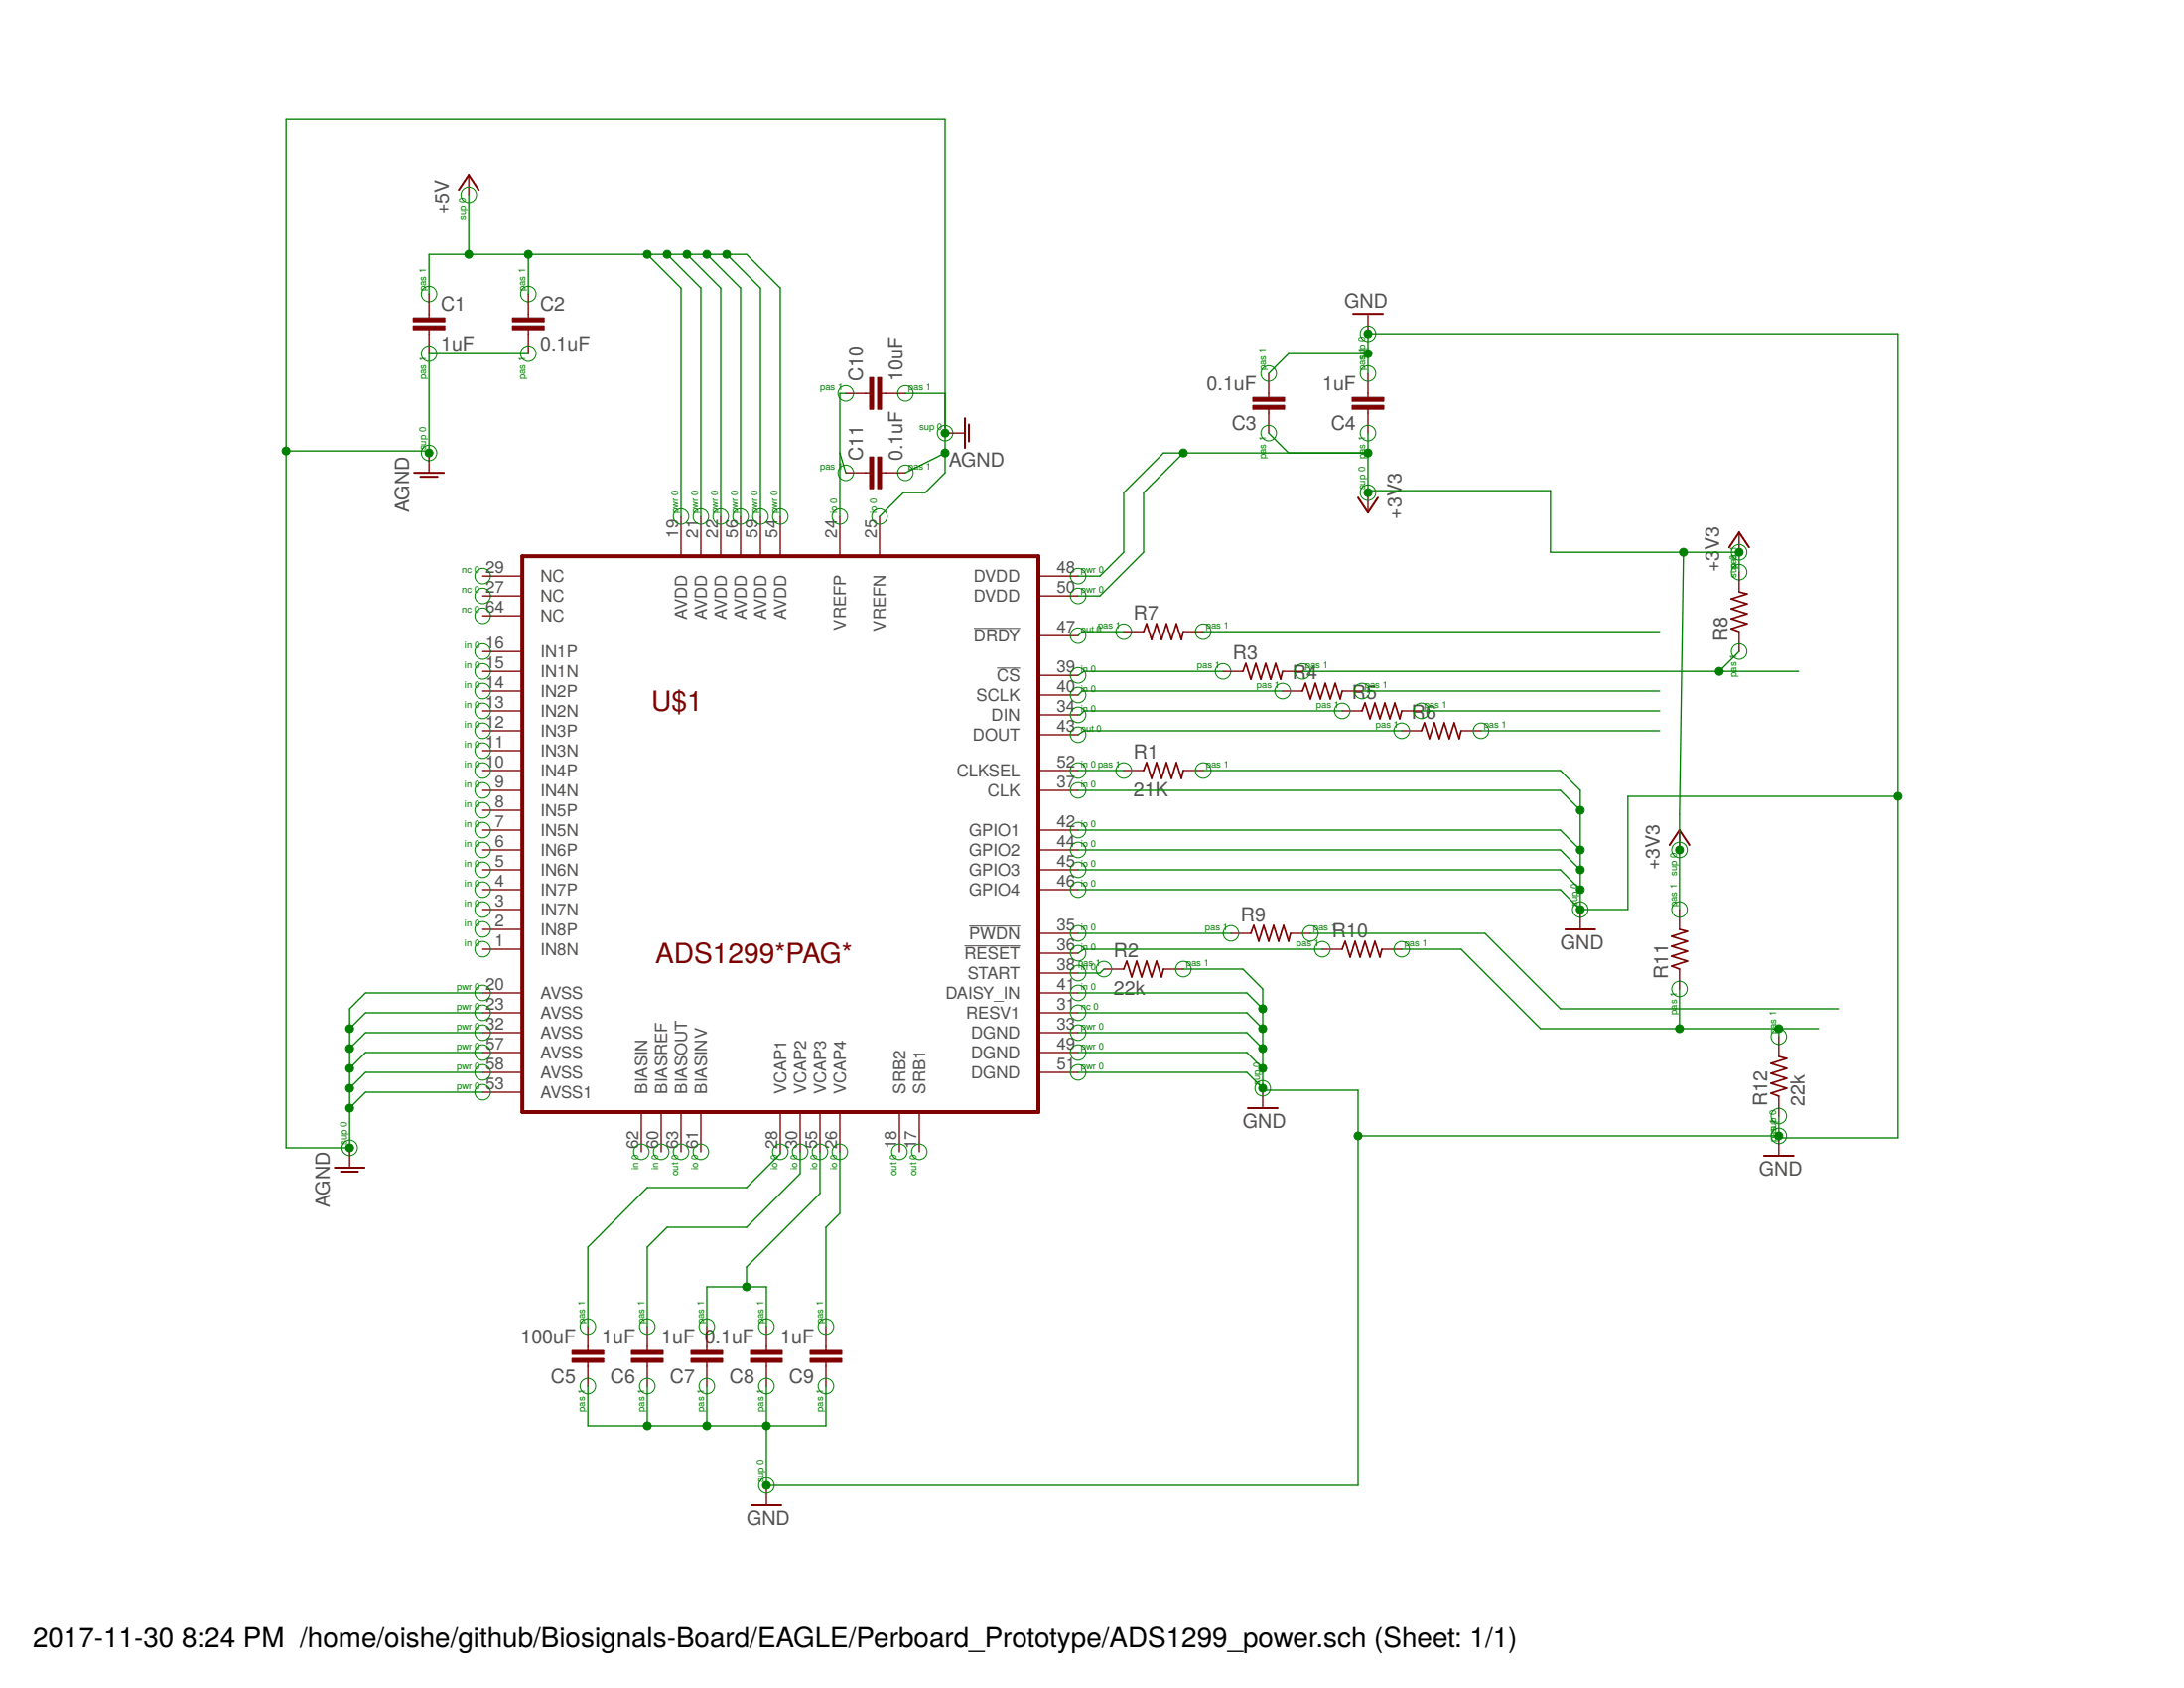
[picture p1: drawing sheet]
<svg xmlns="http://www.w3.org/2000/svg" width="279mm" height="216mm" viewBox="0 0 279 216" stroke-linecap="round" stroke-linejoin="round" font-family="sans-serif">
<path d="M124.6 80.4h5.9M127.6 85.4h2.9M124 118.4h6.5M123.4 121h7.1" fill="none" stroke="#505050" stroke-width=".13"/>
<path d="M66.8 71.1h66v71.1h-66z" fill="none" stroke="#800000" stroke-width=".51"/>
<g fill="none" stroke="#800000" stroke-width=".17">
<path d="M54.9 37.6v3.1M60 22.4v2.5M67.6 37.6v3.1M54.9 42.2v3M54.9 57.9v2.6M67.6 42.2v3M108.2 50.3h3.1M112.8 50.3h3M120.9 55.4h2.5M162.3 47.8v3M162.3 52.3v3.1M175 40.2v2.5"/>
<path d="M175 47.8v3M175 52.3v3.1M61.7 73.7h5.1M61.7 76.2h5.1M61.7 78.8h5.1M87.1 66.1v5M89.7 66.1v5M92.2 66.1v5M94.7 66.1v5M97.3 66.1v5M99.8 66.1v5M107.4 66.1v5"/>
<path d="M108.2 60.5h3.1M112.5 66.1v5M112.8 60.5h3M132.8 73.7h5.1M132.8 76.2h5.1M175 63v2.6M222.5 68.1v2.5M222.5 73.2v2.5M61.7 83.3h5.1M61.7 85.9h5.1M61.7 88.4h5.1M61.7 90.9h5.1"/>
<path d="M61.7 93.5h5.1M61.7 96h5.1M61.7 98.6h5.1M132.8 98.6h5.1M132.8 94h5.1M132.8 91.4h5.1M132.8 88.9h5.1M132.8 86.4h5.1M132.8 81.3h5.1M143.8 98.6h2.5M143.8 80.8h2.5M151.4 98.6h2.5"/>
<path d="M151.4 80.8h2.5M156.5 85.9h2.5M164.1 85.9h2.5M164.1 88.4h2.5M171.7 88.4h2.5M171.7 90.9h2.5M179.3 90.9h2.5M179.3 93.5h2.5M186.9 93.5h2.6M222.5 80.8v2.5M61.7 101.1h5.1M61.7 103.6h5.1"/>
<path d="M61.7 106.2h5.1M61.7 108.7h5.1M61.7 111.3h5.1M61.7 113.8h5.1M61.7 116.3h5.1M61.7 118.9h5.1M132.8 101.1h5.1M132.8 106.2h5.1M132.8 108.7h5.1M132.8 111.3h5.1M132.8 113.8h5.1M132.8 119.4h5.1"/>
<path d="M157.5 119.4h2.5M165.1 119.4h2.5M202.2 116.3v2.6M214.9 106.2v2.5M214.9 116.3v2.6M61.7 121.4h5.1M61.7 132.1h5.1M61.7 139.7h5.1M61.7 134.6h5.1M61.7 129.5h5.1M61.7 127h5.1M61.7 137.2h5.1"/>
<path d="M132.8 132.1h5.1M132.8 134.6h5.1M132.8 124.5h5.1M132.8 121.9h5.1M132.8 129.5h5.1M132.8 127h5.1M132.8 137.2h5.1M141.2 124h2.6M148.8 124h2.6M161.5 139.2v2.5M169.2 121.4h2.5M176.8 121.4h2.5"/>
<path d="M214.9 124v2.5M227.6 132.6v2.5M44.7 146.8v2.6M82 142.2v5.1M84.6 142.2v5.1M87.1 142.2v5.1M89.7 142.2v5.1M99.8 142.2v5.1M102.4 142.2v5.1M104.9 142.2v5.1M107.4 142.2v5.1M115.1 142.2v5.1"/>
<path d="M117.6 142.2v5.1M227.6 140.2v2.5M227.6 145.3v2.5M75.2 169.7v3M75.2 174.2v3.1M82.8 169.7v3M82.8 174.2v3.1M90.4 169.7v3M90.4 174.2v3.1M98 169.7v3M98 174.2v3.1M105.7 169.7v3"/>
<path d="M105.7 174.2v3.1M98 190v2.5"/>
</g>
<g fill="#800000" stroke="#800000" stroke-width=".13">
<path d="M52.9 40.7h4v.5h-4z"/>
<path d="M52.9 41.7h4v.5h-4z"/>
<path d="M65.6 40.7h4v.5h-4z"/>
<path d="M65.6 41.7h4v.5h-4z"/>
<path d="M160.3 51.8h4v.5h-4z"/>
<path d="M160.3 50.8h4v.5h-4z"/>
<path d="M173 51.8h4v.5h-4z"/>
<path d="M173 50.8h4v.5h-4z"/>
<path d="M73.2 173.7h4v.5h-4z"/>
<path d="M73.2 172.7h4v.5h-4z"/>
<path d="M80.8 173.7h4v.5h-4z"/>
<path d="M80.8 172.7h4v.5h-4z"/>
<path d="M88.4 173.7h4.1v.5h-4.1z"/>
<path d="M88.4 172.7h4.1v.5h-4.1z"/>
<path d="M96 173.7h4.1v.5h-4.1z"/>
<path d="M96 172.7h4.1v.5h-4.1z"/>
<path d="M103.6 173.7h4.1v.5h-4.1z"/>
<path d="M103.6 172.7h4.1v.5h-4.1z"/>
<path d="M111.3 48.3h.5v4h-.5z"/>
<path d="M112.3 48.3h.5v4h-.5z"/>
<path d="M111.3 58.4h.5v4.1h-.5z"/>
<path d="M112.3 58.4h.5v4.1h-.5z"/>
</g>
<g fill="none" stroke="#800000" stroke-width=".25">
<path d="M58.7 24.3l1.3-1.9 1.2 1.9M123.4 53.5v3.8M124 54.3v2.2M173.1 40.2h3.8M53 60.5h3.8M53.8 61h2.2M173.7 63.6l1.3 2 1.3-2M221.2 70l1.3-1.9 1.3 1.9M200.3 118.9h3.8M213.6 108.1l1.3-1.9 1.2 1.9M42.8 149.4h3.8M43.6 149.9h2.2"/>
<path d="M159.6 141.7h3.8M225.7 147.8h3.8M96.1 192.5h3.8"/>
</g>
<path d="M222.5 75.7l1 .3-2 .6 2 .6-2 .7 2 .6-2 .6 2 .7-2 .6 1 .4M146.3 98.6l.4-1.1 .6 2.1 .7-2.1 .6 2.1 .6-2.1 .7 2.1 .6-2.1 .6 2.1 .3-1M146.3 80.8l.4-1 .6 2 .7-2 .6 2 .6-2 .7 2 .6-2 .6 2 .3-1M159 85.9l.4-1 .6 2 .7-2 .6 2 .6-2 .7 2 .6-2 .6 2 .3-1M166.6 88.4l.4-1 .6 2 .7-2 .6 2 .6-2 .7 2 .6-2 .6 2 .3-1M174.2 90.9l.4-1 .7 2 .6-2 .6 2 .7-2 .6 2 .6-2 .7 2 .2-1M181.8 93.5l.4-1 .7 2 .6-2 .6 2 .7-2 .6 2 .6-2 .7 2 .2-1M160 119.4l.4-1 .6 2 .7-2 .6 2 .6-2 .7 2 .6-2 .6 2 .3-1M214.9 118.9l1 .2-2.1 .7 2.1 .6-2.1 .6 2.1 .7-2.1 .6 2.1 .6-2.1 .7 1.1 .4M143.8 124l.3-1.1 .7 2.1 .6-2.1 .6 2.1 .7-2.1 .6 2.1 .7-2.1 .6 2.1 .2-1M171.7 121.4l.4-1 .6 2 .7-2 .6 2 .6-2 .7 2 .6-2 .6 2 .3-1M227.6 135.1l1 .3-2.1 .6 2.1 .7-2.1 .6 2.1 .6-2.1 .7 2.1 .6-2.1 .6 1.1 .4" fill="none" stroke="#800000" stroke-width=".21"/>
<g fill="none" stroke="#008000" stroke-width=".13">
<circle cx="54.9" cy="37.6" r=".99"/>
<circle cx="60" cy="24.9" r=".99"/>
<circle cx="67.6" cy="37.6" r=".99"/>
<circle cx="54.9" cy="45.2" r=".99"/>
<circle cx="54.9" cy="57.9" r=".99"/>
<circle cx="67.6" cy="45.2" r=".99"/>
<circle cx="108.2" cy="50.3" r=".99"/>
<circle cx="115.8" cy="50.3" r=".99"/>
<circle cx="120.9" cy="55.4" r=".99"/>
<circle cx="162.3" cy="55.4" r=".99"/>
<circle cx="162.3" cy="47.8" r=".99"/>
<circle cx="175" cy="42.7" r=".99"/>
<circle cx="175" cy="55.4" r=".99"/>
<circle cx="175" cy="47.8" r=".99"/>
<circle cx="61.7" cy="73.7" r=".99"/>
<circle cx="61.7" cy="76.2" r=".99"/>
<circle cx="61.7" cy="78.8" r=".99"/>
<circle cx="87.1" cy="66.1" r=".99"/>
<circle cx="89.7" cy="66.1" r=".99"/>
<circle cx="92.2" cy="66.1" r=".99"/>
<circle cx="94.7" cy="66.1" r=".99"/>
<circle cx="97.3" cy="66.1" r=".99"/>
<circle cx="99.8" cy="66.1" r=".99"/>
<circle cx="107.4" cy="66.1" r=".99"/>
<circle cx="108.2" cy="60.5" r=".99"/>
<circle cx="112.5" cy="66.1" r=".99"/>
<circle cx="115.8" cy="60.5" r=".99"/>
<circle cx="137.9" cy="76.2" r=".99"/>
<circle cx="137.9" cy="73.7" r=".99"/>
<circle cx="175" cy="63" r=".99"/>
<circle cx="222.5" cy="70.6" r=".99"/>
<circle cx="222.5" cy="73.2" r=".99"/>
<circle cx="61.7" cy="90.9" r=".99"/>
<circle cx="61.7" cy="96" r=".99"/>
<circle cx="61.7" cy="98.6" r=".99"/>
<circle cx="61.7" cy="88.4" r=".99"/>
<circle cx="61.7" cy="93.5" r=".99"/>
<circle cx="61.7" cy="83.3" r=".99"/>
<circle cx="61.7" cy="85.9" r=".99"/>
<circle cx="137.9" cy="88.9" r=".99"/>
<circle cx="137.9" cy="94" r=".99"/>
<circle cx="137.9" cy="91.4" r=".99"/>
<circle cx="137.9" cy="98.6" r=".99"/>
<circle cx="137.9" cy="86.4" r=".99"/>
<circle cx="137.9" cy="81.3" r=".99"/>
<circle cx="143.8" cy="98.6" r=".99"/>
<circle cx="143.8" cy="80.8" r=".99"/>
<circle cx="153.9" cy="98.6" r=".99"/>
<circle cx="153.9" cy="80.8" r=".99"/>
<circle cx="156.5" cy="85.9" r=".99"/>
<circle cx="164.1" cy="88.4" r=".99"/>
<circle cx="166.6" cy="85.9" r=".99"/>
<circle cx="171.7" cy="90.9" r=".99"/>
<circle cx="174.2" cy="88.4" r=".99"/>
<circle cx="179.3" cy="93.5" r=".99"/>
<circle cx="181.8" cy="90.9" r=".99"/>
<circle cx="189.5" cy="93.5" r=".99"/>
<circle cx="222.5" cy="83.3" r=".99"/>
<circle cx="61.7" cy="108.7" r=".99"/>
<circle cx="61.7" cy="111.3" r=".99"/>
<circle cx="61.7" cy="118.9" r=".99"/>
<circle cx="61.7" cy="103.6" r=".99"/>
<circle cx="61.7" cy="106.2" r=".99"/>
<circle cx="61.7" cy="101.1" r=".99"/>
<circle cx="61.7" cy="113.8" r=".99"/>
<circle cx="61.7" cy="116.3" r=".99"/>
<circle cx="137.9" cy="119.4" r=".99"/>
<circle cx="137.9" cy="101.1" r=".99"/>
<circle cx="137.9" cy="111.3" r=".99"/>
<circle cx="137.9" cy="113.8" r=".99"/>
<circle cx="137.9" cy="106.2" r=".99"/>
<circle cx="137.9" cy="108.7" r=".99"/>
<circle cx="157.5" cy="119.4" r=".99"/>
<circle cx="167.6" cy="119.4" r=".99"/>
<circle cx="202.2" cy="116.3" r=".99"/>
<circle cx="214.9" cy="108.7" r=".99"/>
<circle cx="214.9" cy="116.3" r=".99"/>
<circle cx="61.7" cy="134.6" r=".99"/>
<circle cx="61.7" cy="121.4" r=".99"/>
<circle cx="61.7" cy="127" r=".99"/>
<circle cx="61.7" cy="132.1" r=".99"/>
<circle cx="61.7" cy="139.7" r=".99"/>
<circle cx="61.7" cy="137.2" r=".99"/>
<circle cx="61.7" cy="129.5" r=".99"/>
<circle cx="137.9" cy="132.1" r=".99"/>
<circle cx="137.9" cy="124.5" r=".99"/>
<circle cx="137.9" cy="121.9" r=".99"/>
<circle cx="137.9" cy="129.5" r=".99"/>
<circle cx="137.9" cy="127" r=".99"/>
<circle cx="137.9" cy="134.6" r=".99"/>
<circle cx="137.9" cy="137.2" r=".99"/>
<circle cx="141.2" cy="124" r=".99"/>
<circle cx="151.4" cy="124" r=".99"/>
<circle cx="161.5" cy="139.2" r=".99"/>
<circle cx="169.2" cy="121.4" r=".99"/>
<circle cx="179.3" cy="121.4" r=".99"/>
<circle cx="214.9" cy="126.5" r=".99"/>
<circle cx="227.6" cy="132.6" r=".99"/>
<circle cx="44.7" cy="146.8" r=".99"/>
<circle cx="82" cy="147.3" r=".99"/>
<circle cx="84.6" cy="147.3" r=".99"/>
<circle cx="87.1" cy="147.3" r=".99"/>
<circle cx="89.7" cy="147.3" r=".99"/>
<circle cx="99.8" cy="147.3" r=".99"/>
<circle cx="102.4" cy="147.3" r=".99"/>
<circle cx="104.9" cy="147.3" r=".99"/>
<circle cx="107.4" cy="147.3" r=".99"/>
<circle cx="115.1" cy="147.3" r=".99"/>
<circle cx="117.6" cy="147.3" r=".99"/>
<circle cx="227.6" cy="145.3" r=".99"/>
<circle cx="227.6" cy="142.7" r=".99"/>
<circle cx="75.2" cy="169.7" r=".99"/>
<circle cx="75.2" cy="177.3" r=".99"/>
<circle cx="82.8" cy="169.7" r=".99"/>
<circle cx="82.8" cy="177.3" r=".99"/>
<circle cx="90.4" cy="169.7" r=".99"/>
<circle cx="90.4" cy="177.3" r=".99"/>
<circle cx="98" cy="169.7" r=".99"/>
<circle cx="98" cy="177.3" r=".99"/>
<circle cx="105.7" cy="169.7" r=".99"/>
<circle cx="105.7" cy="177.3" r=".99"/>
<circle cx="98" cy="190" r=".99"/>
</g>
<g fill="none" stroke="#008000" stroke-width=".17">
<path d="M54.9 37.6v-5.1h40.6l4.3 4.4v29.2M60 24.9v7.6M67.6 32.5v5.1M82.8 32.5l4.3 4.4v29.2M85.3 32.5l4.4 4.4v29.2M87.9 32.5l4.3 4.4v29.2M90.4 32.5l4.3 4.4v29.2M93 32.5l4.3 4.4v29.2M36.6 57.7h18.3M67.6 45.2h-12.7v12.7M107.4 57.9l.8 2.6M108.2 50.3h-.8v15.8"/>
<path d="M115.8 50.3h5.1M120.9 57.9l-5.1 2.6M151.4 57.9l-5.1 5.1v7.6l-5.6 5.6h-2.8M162.3 55.4l2.5 2.5M175 45.2h-10.2l-2.5 2.6M175 47.8v-5.1h67.8v102.8h-15.2v-2.8M175 55.4v7.6M175 57.9h-26.2l-5 5.1v7.6l-3.1 3.1h-2.8M112.5 66.1l3.1-3.1h2.8l2.5-2.5v-45.2h-84.3v131.5h8.1v-17.8l2.1-2h14.9M175 62.8h23.4v7.8h24.1v2.6M215.4 70.6l-.5 33.5v12.2M137.9 98.6h5.9"/>
<path d="M143.8 80.8h-5.4l-.5 .5M153.9 98.6h45.7l2.6 2.5v15.2M153.9 80.8h58.4M156.5 85.9h-17.8l-.8 .5M164.1 88.4h-25.7l-.5 .5M166.6 85.9h63.5M171.7 90.9h-33l-.5 .5h-.3M174.2 88.4h38.1M179.3 93.5h-40.6l-.8 .5M181.8 90.9h30.5M189.5 93.5h22.8M222.5 83.3l-2.6 2.6"/>
<path d="M137.9 101.1h61.7l2.6 2.5M137.9 106.2h61.7l2.6 2.5M137.9 113.8h61.7l2.6 2.5M137.9 111.3h61.7l2.6 2.5M137.9 108.7h61.7l2.6 2.6M137.9 119.4h19.6M167.6 119.4h22.4l9.6 9.6h35.6M242.8 101.9h-34.5v14.4h-6.1M61.7 129.5h-14.9l-2.1 2.1M61.7 132.1h-14.9l-2.1 2M61.7 134.6h-14.9l-2.1 2.1M61.7 137.2h-14.9l-2.1 2"/>
<path d="M61.7 139.7h-14.9l-2.1 2M137.9 127h21.6l2 2M137.9 129.5h21.6l2 2.1M137.9 132.1h21.6l2 2M137.9 134.6h21.6l2 2.1M137.9 137.2h21.6l2 2M141.2 124l-.5 .5h-2.8M151.4 124h7.6l2.5 2.5v12.9h12.2v50.6h-75.7v-12.7M169.2 121.4h-30.5l-.8 .5M179.3 121.4h7.6l10.2 10.2h35.5M214.9 126.5v5.1M227.6 131.6v1"/>
<path d="M99.8 147.3v.3l-4.3 4.3h-12.7l-7.6 7.6v10.2M102.4 147.3v2.8l-6.9 6.9h-10.2l-2.5 2.5v10.2M104.9 147.3v5.4l-9.4 9.4v2.5M107.4 147.3v7.9l-1.7 1.8v12.7M173.7 145.3h53.9M75.2 177.3v5.1h30.5v-5.1M82.8 177.3v5.1M90.4 169.7v-5.1h7.6v5.1M90.4 177.3v5.1"/>
</g>
<g fill="#008000" stroke="#008000" stroke-width=".13">
<circle cx="120.9" cy="55.4" r=".51"/>
<circle cx="120.9" cy="57.9" r=".51"/>
<circle cx="44.7" cy="131.6" r=".51"/>
<circle cx="44.7" cy="134.1" r=".51"/>
<circle cx="44.7" cy="136.7" r=".51"/>
<circle cx="44.7" cy="139.2" r=".51"/>
<circle cx="44.7" cy="141.7" r=".51"/>
<circle cx="44.7" cy="146.8" r=".51"/>
<circle cx="54.9" cy="57.9" r=".51"/>
<circle cx="36.6" cy="57.7" r=".51"/>
<circle cx="60" cy="32.5" r=".51"/>
<circle cx="67.6" cy="32.5" r=".51"/>
<circle cx="93" cy="32.5" r=".51"/>
<circle cx="90.4" cy="32.5" r=".51"/>
<circle cx="87.9" cy="32.5" r=".51"/>
<circle cx="85.3" cy="32.5" r=".51"/>
<circle cx="82.8" cy="32.5" r=".51"/>
<circle cx="222.5" cy="70.6" r=".51"/>
<circle cx="175" cy="57.9" r=".51"/>
<circle cx="151.4" cy="57.9" r=".51"/>
<circle cx="175" cy="63" r=".51"/>
<circle cx="214.9" cy="108.7" r=".51"/>
<circle cx="215.4" cy="70.6" r=".51"/>
<circle cx="175" cy="45.2" r=".51"/>
<circle cx="202.2" cy="103.6" r=".51"/>
<circle cx="202.2" cy="108.7" r=".51"/>
<circle cx="202.2" cy="116.3" r=".51"/>
<circle cx="202.2" cy="113.8" r=".51"/>
<circle cx="202.2" cy="111.3" r=".51"/>
<circle cx="227.6" cy="145.3" r=".51"/>
<circle cx="242.8" cy="101.9" r=".51"/>
<circle cx="98" cy="182.4" r=".51"/>
<circle cx="90.4" cy="182.4" r=".51"/>
<circle cx="82.8" cy="182.4" r=".51"/>
<circle cx="98" cy="190" r=".51"/>
<circle cx="161.5" cy="136.7" r=".51"/>
<circle cx="161.5" cy="139.2" r=".51"/>
<circle cx="161.5" cy="134.1" r=".51"/>
<circle cx="161.5" cy="131.6" r=".51"/>
<circle cx="161.5" cy="129" r=".51"/>
<circle cx="173.7" cy="145.3" r=".51"/>
<circle cx="175" cy="42.7" r=".51"/>
<circle cx="95.5" cy="164.6" r=".51"/>
<circle cx="219.9" cy="85.9" r=".51"/>
<circle cx="214.9" cy="131.6" r=".51"/>
<circle cx="227.6" cy="131.6" r=".51"/>
</g>
<g font-size="3.6" fill="#800000">
<text x="83.3" y="90.9">U$1</text>
<text x="83.8" y="123.2">ADS1299*PAG*</text>
</g>
<g font-size="3.5">
<text x="4.2" y="210.7">2017-11-30</text>
<text x="23.2" y="210.7">8:24 PM /home/oishe/github/Biosignals-Board/EAGLE/Perboard_Prototype/ADS1299_power.sch (Sheet: 1/1)</text>
</g>
<g font-size="2.5" fill="#505050">
<text x="57.4" y="27.5" transform="rotate(-90 57.4 27.5)">+5V</text>
<text x="56.4" y="39.8">C1</text>
<text x="69.1" y="39.8">C2</text>
<text x="172" y="39.4">GND</text>
<text x="56.4" y="44.8">1uF</text>
<text x="69.1" y="44.8">0.1uF</text>
<text x="110.4" y="48.8" transform="rotate(-90 110.4 48.8)">C10</text>
<text x="115.4" y="48.8" transform="rotate(-90 115.4 48.8)">10uF</text>
<text x="154.4" y="49.9">0.1uF</text>
<text x="169.2" y="49.9">1uF</text>
<text x="110.4" y="58.9" transform="rotate(-90 110.4 58.9)">C11</text>
<text x="115.4" y="58.9" transform="rotate(-90 115.4 58.9)">0.1uF</text>
<text x="121.4" y="59.7">AGND</text>
<text x="157.6" y="55">C3</text>
<text x="170.3" y="55">C4</text>
<text x="52.3" y="65.5" transform="rotate(-90 52.3 65.5)">AGND</text>
<text x="179.3" y="66.4" transform="rotate(-90 179.3 66.4)">+3V3</text>
<text x="219.9" y="70.3" transform="rotate(-90 219.9 70.3)">V3</text>
<text x="219.9" y="73.2" transform="rotate(-90 219.9 73.2)">+3</text>
<text x="145" y="79.3">R7</text>
<text x="221" y="82.1" transform="rotate(-90 221 82.1)">R8</text>
<text x="157.7" y="84.4">R3</text>
<text x="165.3" y="86.9">R4</text>
<text x="173" y="89.4">R5</text>
<text x="180.6" y="92">R6</text>
<text x="145" y="101.9">21K</text>
<text x="145" y="97.1">R1</text>
<text x="212.3" y="111.3" transform="rotate(-90 212.3 111.3)">+3V3</text>
<text x="158.7" y="117.9">R9</text>
<text x="170.4" y="119.9">R10</text>
<text x="142.5" y="122.5">R2</text>
<text x="199.6" y="121.4">GND</text>
<text x="213.4" y="125.2" transform="rotate(-90 213.4 125.2)">R11</text>
<text x="142.5" y="127.3">22k</text>
<text x="226.1" y="141.5" transform="rotate(-90 226.1 141.5)">R12</text>
<text x="230.9" y="141.5" transform="rotate(-90 230.9 141.5)">22k</text>
<text x="159" y="144.3">GND</text>
<text x="42.2" y="154.4" transform="rotate(-90 42.2 154.4)">AGND</text>
<text x="225" y="150.4">GND</text>
<text x="66.6" y="171.8">100uF</text>
<text x="77" y="171.8">1uF</text>
<text x="84.6" y="171.8">1uF 0.1uF</text>
<text x="99.8" y="171.8">1uF</text>
<text x="70.5" y="176.9">C5</text>
<text x="78.1" y="176.9">C6</text>
<text x="85.7" y="176.9">C7</text>
<text x="93.3" y="176.9">C8</text>
<text x="100.9" y="176.9">C9</text>
<text x="95.5" y="195.1">GND</text>
</g>
<g font-size="2.1" fill="#505050">
<text x="86.8" y="68.8" transform="rotate(-90 86.8 68.8)">19</text>
<text x="89.3" y="68.8" transform="rotate(-90 89.3 68.8)">21</text>
<text x="91.9" y="68.8" transform="rotate(-90 91.9 68.8)">22</text>
<text x="94.4" y="68.8" transform="rotate(-90 94.4 68.8)">56</text>
<text x="96.9" y="68.8" transform="rotate(-90 96.9 68.8)">59</text>
<text x="99.5" y="68.8" transform="rotate(-90 99.5 68.8)">54</text>
<text x="107.1" y="68.8" transform="rotate(-90 107.1 68.8)">24</text>
<text x="112.2" y="68.8" transform="rotate(-90 112.2 68.8)">25</text>
<text x="62.1" y="73.3">29</text>
<text x="62.1" y="75.9">27</text>
<text x="69.2" y="74.4">NC</text>
<text x="69.2" y="77">NC</text>
<text x="124.6" y="74.4">DVDD</text>
<text x="124.6" y="77">DVDD</text>
<text x="135.2" y="73.3">48</text>
<text x="135.2" y="75.9">50</text>
<text x="62.1" y="83">16</text>
<text x="62.1" y="78.4">64</text>
<text x="69.2" y="79.5">NC</text>
<text x="87.9" y="79.2" transform="rotate(-90 87.9 79.2)">AVDD</text>
<text x="90.4" y="79.2" transform="rotate(-90 90.4 79.2)">AVDD</text>
<text x="93" y="79.2" transform="rotate(-90 93 79.2)">AVDD</text>
<text x="95.5" y="79.2" transform="rotate(-90 95.5 79.2)">AVDD</text>
<text x="98.1" y="79.2" transform="rotate(-90 98.1 79.2)">AVDD</text>
<text x="100.6" y="79.2" transform="rotate(-90 100.6 79.2)">AVDD</text>
<text x="108.2" y="80.6" transform="rotate(-90 108.2 80.6)">VREFP</text>
<text x="113.3" y="80.7" transform="rotate(-90 113.3 80.7)">VREFN</text>
<text x="124.6" y="82.1">DRDY</text>
<text x="135.2" y="80.9">47</text>
<text x="62.1" y="85.5">15</text>
<text x="62.1" y="88">14</text>
<text x="69.2" y="84.1">IN1P</text>
<text x="69.2" y="86.6">IN1N</text>
<text x="69.2" y="89.2">IN2P</text>
<text x="124.9" y="89.7">SCLK</text>
<text x="127.5" y="87.1">CS</text>
<text x="135.2" y="88.6">40</text>
<text x="135.2" y="86">39</text>
<text x="62.1" y="90.6">13</text>
<text x="62.1" y="93.1">12</text>
<text x="62.1" y="95.7">11</text>
<text x="69.2" y="91.7">IN2N</text>
<text x="69.2" y="94.2">IN3P</text>
<text x="124.5" y="94.8">DOUT</text>
<text x="126.8" y="92.2">DIN</text>
<text x="135.2" y="93.6">43</text>
<text x="135.2" y="91.1">34</text>
<text x="62.1" y="98.2">10</text>
<text x="63.3" y="100.7">9</text>
<text x="69.2" y="96.8">IN3N</text>
<text x="69.2" y="99.3">IN4P</text>
<text x="69.2" y="101.9">IN4N</text>
<text x="122.4" y="99.3">CLKSEL</text>
<text x="126.4" y="101.9">CLK</text>
<text x="135.2" y="100.7">37</text>
<text x="135.2" y="98.2">52</text>
<text x="63.3" y="103.3">8</text>
<text x="63.3" y="105.8">7</text>
<text x="69.2" y="104.4">IN5P</text>
<text x="69.2" y="106.9">IN5N</text>
<text x="124" y="106.9">GPIO1</text>
<text x="135.2" y="105.8">42</text>
<text x="63.3" y="108.4">6</text>
<text x="63.3" y="110.9">5</text>
<text x="63.3" y="113.4">4</text>
<text x="69.2" y="109.5">IN6P</text>
<text x="69.2" y="112">IN6N</text>
<text x="124" y="109.5">GPIO2</text>
<text x="124" y="112">GPIO3</text>
<text x="135.2" y="108.4">44</text>
<text x="135.2" y="110.9">45</text>
<text x="135.2" y="113.4">46</text>
<text x="63.3" y="116">3</text>
<text x="63.3" y="118.5">2</text>
<text x="69.2" y="114.6">IN7P</text>
<text x="69.2" y="117.1">IN7N</text>
<text x="69.2" y="119.6">IN8P</text>
<text x="124" y="114.6">GPIO4</text>
<text x="135.2" y="119">35</text>
<text x="63.3" y="121.1">1</text>
<text x="69.2" y="122.2">IN8N</text>
<text x="123.4" y="122.7">RESET</text>
<text x="123.8" y="125.2">START</text>
<text x="124" y="120.1">PWDN</text>
<text x="135.2" y="124.1">38</text>
<text x="135.2" y="121.6">36</text>
<text x="62.1" y="131.7">32</text>
<text x="62.1" y="129.2">23</text>
<text x="62.1" y="126.6">20</text>
<text x="69.2" y="130.3">AVSS</text>
<text x="69.2" y="127.8">AVSS</text>
<text x="121" y="127.8">DAISY_IN</text>
<text x="123.6" y="130.3">RESV1</text>
<text x="135.2" y="129.2">31</text>
<text x="135.2" y="126.6">41</text>
<text x="135.2" y="131.7">33</text>
<text x="62.1" y="134.3">57</text>
<text x="62.1" y="136.8">58</text>
<text x="69.2" y="132.8">AVSS</text>
<text x="69.2" y="135.4">AVSS</text>
<text x="69.2" y="137.9">AVSS</text>
<text x="124.2" y="135.4">DGND</text>
<text x="124.2" y="132.8">DGND</text>
<text x="124.2" y="137.9">DGND</text>
<text x="135.2" y="134.3">49</text>
<text x="135.2" y="136.8">51</text>
<text x="62.1" y="139.3">53</text>
<text x="69.2" y="140.5">AVSS1</text>
<text x="82.8" y="139.9" transform="rotate(-90 82.8 139.9)">BIASIN</text>
<text x="85.4" y="139.9" transform="rotate(-90 85.4 139.9)">BIASREF</text>
<text x="87.9" y="139.9" transform="rotate(-90 87.9 139.9)">BIASOUT</text>
<text x="90.4" y="139.9" transform="rotate(-90 90.4 139.9)">BIASINV</text>
<text x="100.6" y="139.9" transform="rotate(-90 100.6 139.9)">VCAP1</text>
<text x="103.1" y="139.9" transform="rotate(-90 103.1 139.9)">VCAP2</text>
<text x="105.7" y="139.9" transform="rotate(-90 105.7 139.9)">VCAP3</text>
<text x="108.2" y="139.9" transform="rotate(-90 108.2 139.9)">VCAP4</text>
<text x="115.8" y="139.9" transform="rotate(-90 115.8 139.9)">SRB2</text>
<text x="118.4" y="139.9" transform="rotate(-90 118.4 139.9)">SRB1</text>
<text x="81.7" y="146.9" transform="rotate(-90 81.7 146.9)">62</text>
<text x="84.2" y="146.9" transform="rotate(-90 84.2 146.9)">60</text>
<text x="86.8" y="146.9" transform="rotate(-90 86.8 146.9)">63</text>
<text x="89.3" y="146.9" transform="rotate(-90 89.3 146.9)">61</text>
<text x="99.5" y="146.9" transform="rotate(-90 99.5 146.9)">28</text>
<text x="102" y="146.9" transform="rotate(-90 102 146.9)">30</text>
<text x="104.6" y="146.9" transform="rotate(-90 104.6 146.9)">55</text>
<text x="107.1" y="146.9" transform="rotate(-90 107.1 146.9)">26</text>
<text x="114.7" y="146.9" transform="rotate(-90 114.7 146.9)">18</text>
<text x="117.2" y="146.9" transform="rotate(-90 117.2 146.9)">17</text>
</g>
<g font-size="1.2" fill="#008000">
<text x="59.6" y="28.2" transform="rotate(-90 59.6 28.2)">sup 0</text>
<text x="54.5" y="37.3" transform="rotate(-90 54.5 37.3)">pas 1</text>
<text x="67.2" y="37.3" transform="rotate(-90 67.2 37.3)">pas 1</text>
<text x="161.9" y="47.4" transform="rotate(-90 161.9 47.4)">pas 1</text>
<text x="174.6" y="47.4" transform="rotate(-90 174.6 47.4)">passu1p 0</text>
<text x="54.5" y="48.5" transform="rotate(-90 54.5 48.5)">pas 1</text>
<text x="67.2" y="48.5" transform="rotate(-90 67.2 48.5)">pas 1</text>
<text x="104.9" y="50">pas 1</text>
<text x="116.2" y="50">pas 1</text>
<text x="54.5" y="57.6" transform="rotate(-90 54.5 57.6)">sup 0</text>
<text x="117.6" y="55">sup 0</text>
<text x="161.9" y="58.7" transform="rotate(-90 161.9 58.7)">pas 1</text>
<text x="174.6" y="58.7" transform="rotate(-90 174.6 58.7)">pas 1</text>
<text x="86.8" y="65.7" transform="rotate(-90 86.8 65.7)">pwr 0</text>
<text x="89.3" y="65.7" transform="rotate(-90 89.3 65.7)">pwr 0</text>
<text x="91.9" y="65.7" transform="rotate(-90 91.9 65.7)">pwr 0</text>
<text x="94.4" y="65.7" transform="rotate(-90 94.4 65.7)">pwr 0</text>
<text x="96.9" y="65.7" transform="rotate(-90 96.9 65.7)">pwr 0</text>
<text x="99.5" y="65.7" transform="rotate(-90 99.5 65.7)">pwr 0</text>
<text x="104.9" y="60.1">pas 1</text>
<text x="107.1" y="65.7" transform="rotate(-90 107.1 65.7)">io 0</text>
<text x="112.2" y="65.7" transform="rotate(-90 112.2 65.7)">io 0</text>
<text x="116.2" y="60.1">pas 1</text>
<text x="174.6" y="62.7" transform="rotate(-90 174.6 62.7)">sup 0</text>
<text x="222.1" y="70.5" transform="rotate(-90 222.1 70.5)">1</text>
<text x="59.1" y="73.3">nc 0</text>
<text x="59.1" y="75.9">nc 0</text>
<text x="138.3" y="73.3">pwr 0</text>
<text x="138.3" y="75.9">pwr 0</text>
<text x="222.1" y="73.9" transform="rotate(-90 222.1 73.9)">suppa0s</text>
<text x="59.1" y="78.4">nc 0</text>
<text x="59.4" y="83">in 0</text>
<text x="138.3" y="80.9">out 0</text>
<text x="140.5" y="80.4">pas 1</text>
<text x="154.3" y="80.4">pas 1</text>
<text x="59.4" y="85.5">in 0</text>
<text x="59.4" y="88">in 0</text>
<text x="138.3" y="88.6">in 0</text>
<text x="138.3" y="86">in 0</text>
<text x="153.2" y="85.5">pas 1</text>
<text x="160.8" y="88">pas 1</text>
<text x="167" y="85.5">pas 1</text>
<text x="174.6" y="88">pas 1</text>
<text x="222.1" y="86.6" transform="rotate(-90 222.1 86.6)">pas 1</text>
<text x="59.4" y="90.6">in 0</text>
<text x="59.4" y="93.1">in 0</text>
<text x="59.4" y="95.7">in 0</text>
<text x="138.3" y="93.6">out 0</text>
<text x="138.3" y="91.1">in 0</text>
<text x="168.4" y="90.6">pas 1</text>
<text x="176" y="93.1">pas 1</text>
<text x="182.2" y="90.6">pas 1</text>
<text x="189.8" y="93.1">pas 1</text>
<text x="59.4" y="98.2">in 0</text>
<text x="59.4" y="100.7">in 0</text>
<text x="138.3" y="100.7">in 0</text>
<text x="138.3" y="98.2">in 0 pas 1</text>
<text x="154.3" y="98.2">pas 1</text>
<text x="59.4" y="103.3">in 0</text>
<text x="59.4" y="105.8">in 0</text>
<text x="138.3" y="105.8">io 0</text>
<text x="59.4" y="108.4">in 0</text>
<text x="59.4" y="110.9">in 0</text>
<text x="59.4" y="113.4">in 0</text>
<text x="138.3" y="108.4">io 0</text>
<text x="138.3" y="110.9">io 0</text>
<text x="138.3" y="113.4">io 0</text>
<text x="214.5" y="112" transform="rotate(-90 214.5 112)">sup 0</text>
<text x="59.4" y="116">in 0</text>
<text x="59.4" y="118.5">in 0</text>
<text x="138.3" y="119">in 0</text>
<text x="154.2" y="119">pas 1</text>
<text x="168" y="119">pas 1</text>
<text x="201.8" y="116" transform="rotate(-90 201.8 116)">sup 0</text>
<text x="214.5" y="116" transform="rotate(-90 214.5 116)">pas 1</text>
<text x="59.4" y="121.1">in 0</text>
<text x="137.9" y="123.6">pas 1</text>
<text x="138.3" y="124.1">in 0</text>
<text x="138.3" y="121.6">in 0</text>
<text x="151.7" y="123.6">pas 1</text>
<text x="165.9" y="121.1">pas 1</text>
<text x="179.7" y="121.1">pas 1</text>
<text x="58.4" y="131.7">pwr 0</text>
<text x="58.4" y="129.2">pwr 0</text>
<text x="58.4" y="126.6">pwr 0</text>
<text x="138.3" y="129.2">nc 0</text>
<text x="138.3" y="126.6">in 0</text>
<text x="138.3" y="131.7">pwr 0</text>
<text x="214.5" y="129.8" transform="rotate(-90 214.5 129.8)">pas 1</text>
<text x="227.2" y="131.6" transform="rotate(-90 227.2 131.6)">as 1</text>
<text x="58.4" y="134.3">pwr 0</text>
<text x="58.4" y="136.8">pwr 0</text>
<text x="138.3" y="134.3">pwr 0</text>
<text x="138.3" y="136.8">pwr 0</text>
<text x="227.2" y="132.2" transform="rotate(-90 227.2 132.2)">p</text>
<text x="58.4" y="139.3">pwr 0</text>
<text x="161.2" y="138.8" transform="rotate(-90 161.2 138.8)">sup 0</text>
<text x="227.2" y="143.7" transform="rotate(-90 227.2 143.7)">p 0</text>
<text x="44.4" y="146.5" transform="rotate(-90 44.4 146.5)">sup 0</text>
<text x="81.7" y="149.6" transform="rotate(-90 81.7 149.6)">in 0</text>
<text x="84.2" y="149.6" transform="rotate(-90 84.2 149.6)">in 0</text>
<text x="89.3" y="149.6" transform="rotate(-90 89.3 149.6)">io 0</text>
<text x="99.5" y="149.6" transform="rotate(-90 99.5 149.6)">io 0</text>
<text x="102" y="149.6" transform="rotate(-90 102 149.6)">io 0</text>
<text x="104.6" y="149.6" transform="rotate(-90 104.6 149.6)">io 0</text>
<text x="107.1" y="149.6" transform="rotate(-90 107.1 149.6)">io 0</text>
<text x="227.2" y="146" transform="rotate(-90 227.2 146)">pasu1</text>
<text x="86.8" y="150.4" transform="rotate(-90 86.8 150.4)">out 0</text>
<text x="114.7" y="150.4" transform="rotate(-90 114.7 150.4)">out 0</text>
<text x="117.2" y="150.4" transform="rotate(-90 117.2 150.4)">out 0</text>
<text x="74.8" y="169.3" transform="rotate(-90 74.8 169.3)">pas 1</text>
<text x="82.5" y="169.3" transform="rotate(-90 82.5 169.3)">pas 1</text>
<text x="90.1" y="169.3" transform="rotate(-90 90.1 169.3)">pas 1</text>
<text x="97.7" y="169.3" transform="rotate(-90 97.7 169.3)">pas 1</text>
<text x="105.3" y="169.3" transform="rotate(-90 105.3 169.3)">pas 1</text>
<text x="74.8" y="180.6" transform="rotate(-90 74.8 180.6)">pas 1</text>
<text x="82.5" y="180.6" transform="rotate(-90 82.5 180.6)">pas 1</text>
<text x="90.1" y="180.6" transform="rotate(-90 90.1 180.6)">pas 1</text>
<text x="97.7" y="180.6" transform="rotate(-90 97.7 180.6)">pas 1</text>
<text x="105.3" y="180.6" transform="rotate(-90 105.3 180.6)">pas 1</text>
<text x="97.7" y="189.6" transform="rotate(-90 97.7 189.6)">sup 0</text>
</g>
</svg>
